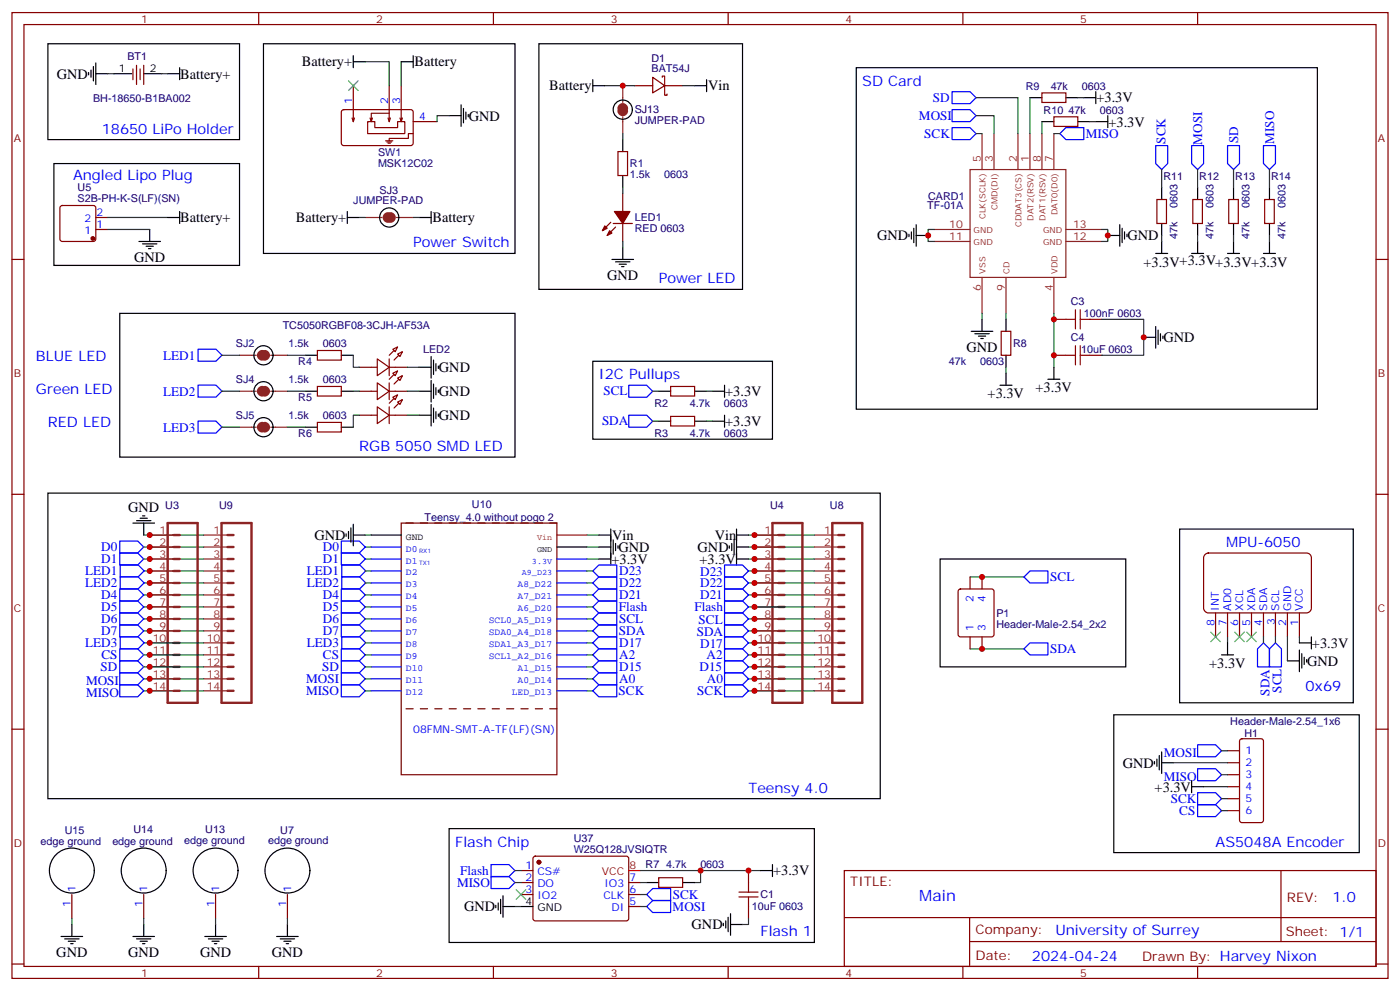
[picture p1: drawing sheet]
<svg xmlns="http://www.w3.org/2000/svg" width="412mm" height="292mm" viewBox="0 0 412 292" stroke-linecap="round" stroke-linejoin="round" font-family="sans-serif">
<g fill="none" stroke="#870000" stroke-width=".35">
<path d="M3.5 3.7h405.4v284.3h-405.4zM7.1 7.2h398.2v277.3h-398.2zM40.2 19.2v5.7M42.3 19.2v5.7M76.2 3.7v3.5M145.3 3.7v3.5M214.5 3.7v3.5M283.6 3.7v3.5M352.8 3.7v3.5M39.2 20.3v3.2M41.3 20.3v3.2M187 25.2h5.3"/>
<path d="M192.3 22.8l3.5 2.4-3.5 2.1zM195.1 22.8v-.4h.7v2.8M195.8 25.2v2.8h.7v-.3M195.8 25.2h5.3M306.9 27.3h7.1v2.9h-7.1zM310.4 34.4h7.1v2.8h-7.1zM182 44.6h2.9v7.1h-2.9zM183.4 57v5.3M340.8 58.7h2.8v7.1h-2.8zM351.4 58.7h2.8v7.1h-2.8zM361.9 58.7h2.9v7.1h-2.9zM372.5 58.7h2.9v7.1h-2.9z"/>
<path d="M3.5 76.4h3.6M179.9 65.4l-2.5 2.5M180.6 65.8h5.7M181.3 66.9l-2.4 2.4M183.4 65.8v5.3M405.3 76.4h3.6M294.9 97.5h2.8v7.1h-2.8zM310.4 94h3.6M321 94h3.6M197.6 113.8h7v2.8h-7zM310.4 104.6h3.6M321 104.6h3.6"/>
<path d="M197.6 122.6h7v2.8h-7zM3.5 145.5h3.6M405.3 145.5h3.6M282.5 173.6l.4-.2h9.2l.5 .2 .2 .5v12.7l-.2 .5-.5 .2h-9.2l-.5-.2-.2-.5v-12.7zM285.8 169.9v3.5M289.3 169.9v3.5M285.8 187.5v3.5M289.3 187.5v3.5M3.5 214.7h3.6M365.4 217.7l.4-.2h5.7l.6 .4 .1 23.6-.5 .6-5.9 .1-.6-.5-.1-23.5zM405.3 214.7h3.6M361.6 221h3.5"/>
<path d="M361.6 224.5h3.5M361.6 228.1h3.5M361.6 231.6h3.5M361.6 235.1h3.5M361.6 238.7h3.5M248.7 256.3h156.6v28.2h-156.6zM377.3 256.3v20.9M21.2 263.3v7.1M42.3 263.3v7.1M63.5 263.3v7.1M84.7 263.3v7.1M248.7 270.1h156.5"/>
<path d="M285.6 277.2h119.6M285.6 270.1v14.2M3.5 283.8h3.6M76.2 284.5v3.5M145.3 284.5v3.5M214.5 284.5v3.5M283.6 284.5v3.5M352.8 284.5v3.5M405.3 283.8h3.6"/>
</g>
<g fill="none" stroke="#00f" stroke-width=".35">
<path d="M280.5 27h5.3l1.7 1.8-1.7 1.7h-5.3zM280.5 32.3h5.3l1.7 1.7-1.7 1.8h-5.3zM280.5 37.6h5.3l1.7 1.7-1.7 1.8h-5.3zM314 37.6h5.3v3.5h-5.3l-1.8-1.8zM340.4 42.9h3.6v5.3l-1.8 1.7-1.8-1.7zM351 42.9h3.5v5.3l-1.7 1.7-1.8-1.7zM361.6 42.9h3.5v5.3l-1.7 1.7-1.8-1.7zM372.2 42.9h3.5v5.3l-1.8 1.7-1.7-1.7zM185.2 113.4h5.3l1.8 1.8-1.8 1.7h-5.3zM185.2 122.2h5.3l1.8 1.8-1.8 1.8h-5.3zM35.3 159.3h5.3l1.7 1.7-1.7 1.8h-5.3zM100.5 159.3h5.3l1.8 1.7-1.8 1.8h-5.3z"/>
<path d="M35.3 162.8h5.3l1.7 1.8-1.7 1.7h-5.3zM35.3 176.9h5.3l1.7 1.8-1.7 1.7h-5.3zM35.3 173.4h5.3l1.7 1.8-1.7 1.7h-5.3zM100.5 162.8h5.3l1.8 1.8-1.8 1.7h-5.3zM100.5 176.9h5.3l1.8 1.8-1.8 1.7h-5.3zM100.7 169.8h5.3l1.7 1.8-1.7 1.8h-5.3zM100.7 166.3h5.3l1.7 1.8-1.7 1.7h-5.3zM109.4 178.7h8.8M109.4 175.2h8.8M109.4 171.6h8.8M109.4 168.1h8.8M109.4 164.6h8.8"/>
<path d="M109.4 161h8.8M164 178.7h8.9M164 175.2h8.9M164 171.6h8.9M164 168.1h8.9M164 164.6h8.9M174.6 168.1l1.8-1.8h5.3v3.6h-5.3zM213.4 166.3h5.3l1.8 1.8-1.8 1.8h-5.3zM303.4 168.1h5.3v3.5h-5.3l-1.8-1.7zM35.3 191h5.3l1.7 1.8-1.7 1.8h-5.3zM35.3 184h5.3l1.7 1.7-1.7 1.8h-5.3zM35.3 180.4h5.3l1.7 1.8-1.7 1.8h-5.3z"/>
<path d="M35.3 198.1h5.3l1.7 1.7-1.7 1.8h-5.3zM100.5 180.4h5.3l1.8 1.8-1.8 1.8h-5.3zM100.5 184h5.3l1.8 1.7-1.8 1.8h-5.3zM100.5 191h5.3l1.8 1.8-1.8 1.8h-5.3zM100.5 198.1h5.3l1.8 1.7-1.8 1.8h-5.3zM100.7 187.5h5.3l1.7 1.7-1.7 1.8h-5.3zM109.4 192.8h8.8M109.4 189.3h8.8M109.4 185.7h8.8M109.4 182.2h8.8M109.4 196.3h8.8M109.4 199.8h8.8"/>
<path d="M164 192.8h8.9M164 189.3h8.9M164 185.7h8.9M164 182.2h8.9M164 196.3h8.9M164 199.8h8.9M174.6 199.8l1.8-1.7h5.3v3.5h-5.3zM174.6 192.8l1.8-1.8h5.3v3.6h-5.3zM174.6 189.3l1.8-1.8h5.3v3.5h-5.3zM174.6 185.7l1.8-1.7h5.3v3.5h-5.3zM174.6 182.2l1.8-1.8h5.3v3.6h-5.3zM213.4 191h5.3l1.8 1.8-1.8 1.8h-5.3z"/>
<path d="M213.4 187.5h5.3l1.8 1.8-1.8 1.7h-5.3zM213.4 184h5.3l1.8 1.7-1.8 1.8h-5.3zM213.4 180.4h5.3l1.8 1.8-1.8 1.8h-5.3zM301.6 191l1.8-1.7h5.3v3.5h-5.3zM35.3 201.6h5.3l1.7 1.8-1.7 1.7h-5.3zM100.5 201.6h5.3l1.8 1.8-1.8 1.7h-5.3zM109.4 203.4h8.8M164 203.4h8.9M174.6 203.4l1.8-1.8h5.3v3.5h-5.3zM213.4 201.6h5.3l1.8 1.8-1.8 1.7h-5.3zM352.8 219.3h5.3l1.7 1.7-1.7 1.8h-5.3zM352.8 226.3h5.3l1.7 1.8-1.7 1.7h-5.3z"/>
<path d="M352.8 233.4h5.3l1.7 1.7-1.7 1.8h-5.3zM352.8 236.9h5.3l1.7 1.8-1.7 1.7h-5.3z"/>
</g>
<g fill="none" stroke="#008700" stroke-width=".35">
<path d="M31.7 21.7h1.8M47.6 21.7h1.8M178.2 25.2h8.8M183.4 39.3v1.8M201.1 25.2h3.5M287.5 34h5.3v5.3M287.5 28.8h12.4v10.5M287.5 39.3h1.8M303.4 28.8v10.5M306.9 35.8v3.5M310.4 39.3h1.8M317.5 28.8h1.8"/>
<path d="M321 35.8h1.8M183.4 55.2v1.8M342.2 49.9v5.3M352.8 49.9v5.3M363.4 49.9v5.3M373.9 49.9v5.3M183.4 71.1v1.7M275.2 67.6h-1.8v3.5h1.8M324.6 67.6h1.7v3.5h-1.7M342.2 69.3v1.8M352.8 69.3v1.8M363.4 69.3v1.8"/>
<path d="M373.9 69.3v1.8M289.3 92.3v1.7M296.3 92.3v1.7M310.4 92.3v15.8M324.6 94h12.3v10.6h-12.3M192.3 115.2h1.7M208.1 115.2h1.8M296.3 108.1v1.8M192.3 124h1.7M208.1 124h1.8M42.3 157.5h17.7M107.6 157.5h1.8"/>
<path d="M172.9 157.5h3.5M220.5 157.5h19.4M42.3 178.7h17.7M42.3 175.2h17.7M42.3 171.6h17.7M42.3 168.1h17.7M42.3 164.6h17.7M42.3 161h17.7M107.6 164.6h1.8M107.6 161h1.8M107.6 171.6h1.8M107.6 168.1h1.8"/>
<path d="M107.6 178.7h1.8M172.9 164.6h3.5M172.9 161h3.5M172.9 175.2h1.7M172.9 171.6h1.7M172.9 168.1h1.7M220.5 175.2h19.4M220.5 171.6h19.4M220.5 168.1h19.4M220.5 164.6h19.4M220.5 161h19.4M285.8 169.9h15.8"/>
<path d="M42.3 199.8h17.7M42.3 185.7h17.7M42.3 182.2h17.7M107.6 182.2h1.8M107.6 185.7h1.8M107.6 199.8h1.8M172.9 182.2h1.7M172.9 185.7h1.7M172.9 189.3h1.7M172.9 192.8h1.7M220.5 199.8h19.4M220.5 196.3h19.4"/>
<path d="M220.5 192.8h19.4M220.5 189.3h19.4M220.5 185.7h19.4M220.5 182.2h19.4M285.8 191h15.8M361.6 187.5v1.8M42.3 203.4h17.7M107.6 203.4h1.8M172.9 203.4h1.7M220.5 203.4h19.4M345.7 224.5h15.9M354.5 231.6h7.1"/>
<path d="M359.8 221h1.8M359.8 228.1h1.8M359.8 235.1h1.8M359.8 238.7h1.8M21.2 270.4v1.8M42.3 270.4v1.8M63.5 270.4v1.8M84.7 270.4v1.8"/>
</g>
<g fill="none" stroke="#8c2424" stroke-width=".71">
<path d="M49.4 154h8.8v52.9h-8.8zM51.2 157.5h1.7M65.3 154h8.8v52.9h-8.8zM67 157.5h1.8M227.5 154h8.9v52.9h-8.9zM229.3 157.5h1.8M245.2 154h8.8v52.9h-8.8zM246.9 157.5h1.8M51.2 164.6h1.7M51.2 161h1.7M51.2 171.6h1.7M51.2 168.1h1.7"/>
<path d="M51.2 175.2h1.7M51.2 178.7h1.7M67 164.6h1.8M67 161h1.8M67 171.6h1.8M67 168.1h1.8M67 175.2h1.8M67 178.7h1.8M229.3 164.6h1.8M229.3 161h1.8M229.3 171.6h1.8M229.3 168.1h1.8"/>
<path d="M229.3 175.2h1.8M229.3 178.7h1.8M246.9 164.6h1.8M246.9 161h1.8M246.9 171.6h1.8M246.9 168.1h1.8M246.9 175.2h1.8M246.9 178.7h1.8M51.2 182.2h1.7M51.2 185.7h1.7M51.2 189.3h1.7M51.2 192.8h1.7"/>
<path d="M51.2 196.3h1.7M51.2 199.8h1.7M67 182.2h1.8M67 185.7h1.8M67 189.3h1.8M67 192.8h1.8M67 196.3h1.8M67 199.8h1.8M229.3 182.2h1.8M229.3 185.7h1.8M229.3 189.3h1.8M229.3 192.8h1.8"/>
<path d="M229.3 196.3h1.8M229.3 199.8h1.8M246.9 182.2h1.8M246.9 185.7h1.8M246.9 189.3h1.8M246.9 192.8h1.8M246.9 196.3h1.8M246.9 199.8h1.8M51.2 203.4h1.7M67 203.4h1.8M229.3 203.4h1.8M246.9 203.4h1.8"/>
</g>
<g fill="none" stroke="#8c2424" stroke-width=".35">
<path d="M183.4 25.2v5M183.4 34.4v4.9M289.3 39.3v10.6M292.8 39.3v10.6M299.9 39.3v10.6M303.4 39.3v10.6M306.9 39.3v10.6M310.4 39.3v10.6M285.8 49.9h28.2v31.8h-28.2zM275.2 67.6h10.6M275.2 71.1h10.6M314 67.6h10.6"/>
<path d="M314 71.1h10.6M289.3 81.7v10.6M296.3 81.7v10.6M310.4 81.7v10.6M44.1 157.5h7.1M60 157.5h7M222.2 157.5h7.1M239.9 157.5h7M44.1 161h7.1M44.1 164.6h7.1M44.1 168.1h7.1M44.1 171.6h7.1"/>
<path d="M44.1 175.2h7.1M44.1 178.7h7.1M60 161h7M60 164.6h7M60 168.1h7M60 171.6h7M60 175.2h7M60 178.7h7M222.2 161h7.1M222.2 164.6h7.1M222.2 168.1h7.1M222.2 171.6h7.1"/>
<path d="M222.2 175.2h7.1M222.2 178.7h7.1M239.9 161h7M239.9 164.6h7M239.9 168.1h7M239.9 171.6h7M239.9 175.2h7M239.9 178.7h7M44.1 182.2h7.1M44.1 185.7h7.1M44.1 189.3h7.1M44.1 192.8h7.1"/>
<path d="M44.1 196.3h7.1M44.1 199.8h7.1M60 182.2h7M60 185.7h7M60 189.3h7M60 192.8h7M60 196.3h7M60 199.8h7M222.2 182.2h7.1M222.2 185.7h7.1M222.2 189.3h7.1M222.2 192.8h7.1"/>
<path d="M222.2 196.3h7.1M222.2 199.8h7.1M239.9 182.2h7M239.9 185.7h7M239.9 189.3h7M239.9 192.8h7M239.9 196.3h7M239.9 199.8h7M44.1 203.4h7.1M60 203.4h7M222.2 203.4h7.1M239.9 203.4h7"/>
</g>
<g fill="none" stroke="#000" stroke-width=".35">
<path d="M27.5 19.6v4.2M28.2 18.5v6.4M52.9 19.9v3.6M158.7 12.9h60v72.3h-60zM252.2 19.9h135.9v100.6h-135.9zM26.1 21.3v.7M26.8 20.6v2.2M28.2 21.7h3.5M33.5 21.7h5.3M42.3 21.7h5.3M49.4 21.7h3.5M204.6 25.2h3.5"/>
<path d="M208.1 23.5v3.5M303.4 28.8h3.5M306.9 35.8h3.5M314 28.8h3.5M317.5 35.8h3.5M319.3 28.8h3.5M322.8 35.8h3.5M322.8 27v3.5M326.3 34v3.6M183.4 41.1v3.5M183.4 51.7v3.5M342.2 55.2v3.5"/>
<path d="M352.8 55.2v3.5M363.4 55.2v3.5M373.9 55.2v3.5M102.3 64h3.5M102.3 62.3v3.5M123.5 64h3.5M127 62.3v3.5M180.3 76.4h6.3M181.3 77.1h4.3M182.4 77.8h2.1M183.1 78.5h.7M183.4 72.8v3.6"/>
<path d="M267.8 69v.7M268.5 68.3v2.1M269.2 67.2v4.2M269.9 69.3h3.5M269.9 66.1v6.4M326.3 69.3h3.5M329.8 66.1v6.4M330.6 67.2v4.2M331.3 68.3v2.1M332 69v.7M340.4 74.6h3.6M342.2 65.8v3.5"/>
<path d="M342.2 71.1v3.5M351 74.6h3.5M352.8 65.8v3.5M352.8 71.1v3.5M361.6 74.6h3.5M363.4 65.8v3.5M363.4 71.1v3.5M372.2 74.6h3.5M373.9 65.8v3.5M373.9 71.1v3.5M286.1 97.5h6.4M287.2 98.2h4.2"/>
<path d="M288.2 99h2.1M288.9 99.7h.7M289.3 94v3.5M296.3 94v3.5M336.9 99.3h3.5M340.4 96.1v6.4M341.1 97.2v4.2M341.8 98.2v2.2M342.5 99v.7M174.6 106.4h52.9v22.9h-52.9zM194 115.2h3.6M204.6 115.2h3.5"/>
<path d="M209.9 115.2h3.5M213.4 113.4v3.5M294.6 113.4h3.5M296.3 104.6v3.5M296.3 109.9v3.5M308.7 111.7h3.5M310.4 108.1v3.6M194 124h3.6M204.6 124h3.5M209.9 124h3.5M213.4 122.2v3.6M14.1 145.2h245.2v89.9h-245.2z"/>
<path d="M39.2 154h6.3M40.2 153.3h4.2M41.3 152.6h2.1M42 151.9h.7M42.3 154v3.5M102 157.2v.7M102.7 156.5v2.1M103.4 155.4v4.2M104.1 157.5h3.5M104.1 154.3v6.4M109.4 157.5h8.8M176.4 157.5h3.5"/>
<path d="M179.9 155.8v10.5M180.6 158.9v4.3M181.3 160v2.1M215.5 160v2.1M216.3 158.9v4.3M217 155.8v10.5M217 157.5h3.5M164 161h8.9M176.4 164.6h3.5M176.4 161h3.5M182 160.7v.7M214.8 160.7v.7"/>
<path d="M217 164.6h3.5M217 161h3.5M328.1 210.4h72.3v40.6h-72.3zM340.1 224.2v.7M340.8 223.5v2.1M341.5 222.4v4.3M342.2 221.4v6.3M342.2 224.5h3.5M351 231.6h3.5M351 229.8v3.6M18 275.7h6.3M19 276.4h4.3"/>
<path d="M20.1 277.1h2.1M20.8 277.8h.7M21.2 272.2v3.5M39.2 275.7h6.3M40.2 276.4h4.2M41.3 277.1h2.1M42 277.8h.7M42.3 272.2v3.5M60.3 275.7h6.4M61.4 276.4h4.2M62.4 277.1h2.2M63.1 277.8h.8"/>
<path d="M63.5 272.2v3.5M81.5 275.7h6.3M82.5 276.4h4.3M83.6 277.1h2.1M84.3 277.8h.7M84.7 272.2v3.5"/>
<circle cx="183.4" cy="32.3" r="2.82"/>
<circle cx="21.2" cy="256.3" r="6.6"/>
<circle cx="42.3" cy="256.3" r="6.6"/>
<circle cx="63.5" cy="256.3" r="6.6"/>
<circle cx="84.7" cy="256.3" r="6.6"/>
</g>
<path d="M164 154h-45.8M164 208.7h-45.8" fill="none" stroke="#600" stroke-width=".35" stroke-dasharray="2.1 2.1"/>
<path d="M118.2 154h45.8v74.1h-45.8z" fill="none" stroke="#600" stroke-width=".35"/>
<path d="M164 157.5h8.9" fill="none" stroke="#f00" stroke-width=".35"/>
<g fill="#870000" stroke="#870000" stroke-width=".35">
<path d="M179.6 67.9l.7 .7-1.4 .7z"/>
<path d="M178.2 66.5l.7 .7-1.5 .7z"/>
<path d="M181 62.3h4.6l-2.2 3.5z"/>
</g>
<path d="M182.7 31.9a.71 .71 0 0 1 .7-.7 .71 .71 0 0 1 .7 .7M182.7 32.6a.71 .71 0 0 0 .7 .7 .71 .71 0 0 0 .7-.7" fill="none" stroke="#8c2424" stroke-width="1.8"/>
<path d="M314 94h2.8M316.8 91.2v5.6M318.2 91.2v5.6M318.2 94h2.8M314 104.6h2.8M316.8 101.8v5.6M318.2 104.6h2.8M318.2 101.8v5.6" fill="none" stroke="#a10000" stroke-width=".35"/>
<path d="M354.9 163.4l1.1-.6h28.9a1.41 1.41 0 0 1 1.4 1.4v14.8a1.51 1.51 0 0 1-1.4 1.4h-28.9a1.51 1.51 0 0 1-1.5-1.4v-14.8z" fill="#fff" stroke="#800000" stroke-width=".35"/>
<g fill="none" stroke="#870000" stroke-width=".35">
<path d="M100.8 32.5l.4-.2h20.1l.4 .7-.1 9.4-.6 .5-20-.1-.5-.6v-9.2zM103.7 34.7l.4 1.1M104.1 25.2v10.6M104.4 34.7l-.3 1.1M108.3 35.8h2.1v1.8h6.7v-1.8h2.1v3.5h-10.9zM109 34.7l.4 1.1M114.3 34.7l.4 1.1M114.7 33.3h-5.3v2.5l.3-1.1M114.7 25.2v10.6M115 34.7l-.3 1.1M117.8 34.7l.4 1.1M118.2 25.2v10.6l.3-1.1"/>
<path d="M121.7 39.3h-1.4v1.4h-5.6v.8M121.7 35.8h7.1M113.6 41.5h2.1M113.9 41.8h1.5M114.3 42.2h.7M17.9 60.7l.4-.2h9.2l.5 .2 .2 .5v9.2l-.2 .5-.5 .2h-9.2l-.5-.2-.2-.5v-9.2zM28.2 67.6h3.5M28.2 64h3.5M93.5 103.2h7v2.8h-7zM93.5 113.8h7v2.8h-7zM105.8 108.1h5.3M105.8 115.2h5.3"/>
<path d="M111.1 119.8l3.6 2.4-3.6 2.5zM111.1 105.7l3.6 2.4-3.6 2.5zM111.1 112.7l3.6 2.5-3.6 2.5zM114.7 105.7v4.9M114.7 112.7v5M114.7 119.8v4.9M114.7 108.1h5.2M114.7 115.2h5.2M115.7 116.9l1.4-.7-.7 1.5zM115.7 102.8l1.4-.7-.7 1.4zM115.7 109.9l1.4-.7-.7 1.4zM117.1 118.4l1.4-.7-.7 1.4z"/>
<path d="M117.1 104.2l1.4-.7-.7 1.5zM117.1 111.3l1.4-.7-.7 1.4zM93.5 124.4h7v2.8h-7zM105.8 122.2h5.3M114.7 122.2h5.2M358.1 180.4v7.1M361.6 180.4v7.1M365.1 180.4v7.1M368.7 180.4v7.1M372.2 180.4v7.1M375.7 180.4v7.1M379.2 180.4v7.1"/>
<path d="M382.8 180.4v7.1M153.5 256.3h3.5M153.5 259.8h3.5M157.2 252.3l.5-.2h27.1l.4 .7-.1 17.9-.6 .4-27.1-.1-.4-.6v-17.6zM185.2 259.8h3.5M194 258.4h7.1v2.8h-7.1zM220.5 256.3v3.5M153.5 263.3h3.5M185.2 263.3h3.5M185.2 266.9h3.5M220.5 266.9v3.5"/>
</g>
<g fill="none" stroke="#000" stroke-width=".35">
<path d="M14.1 12.9h56.5v28.2h-56.5zM77.6 12.9h74.1v61.7h-74.1zM104.1 18.2h3.5M104.1 16.4v3.5M118.2 18.2h3.5M121.7 16.4v3.5M132.3 34h3.5M135.8 30.9v6.3M136.5 31.9v4.3M137.2 33v2.1M137.9 33.7v.7M174.6 25.2h3.6"/>
<path d="M174.6 23.5v3.5M15.9 48.2h54.7v29.9h-54.7zM40.9 71.1h6.4M42 71.8h4.2M43 72.5h2.2M43.7 73.2h.7M44.1 67.6v3.5M49.4 64h3.5M52.9 62.3v3.5M35.3 92.3h116.4v42.3h-116.4zM90 115.2h3.5M90 104.6h3.5"/>
<path d="M100.5 115.2h3.6M100.5 104.6h3.6M123.5 115.2h3.5M123.5 108.1h3.5M127 105v6.3M127 112v6.4M127 119.1v6.3M127.7 106v4.2M127.7 113.1v4.2M128.4 107.1v2.1M128.4 114.1v2.1M129.1 107.8v.7"/>
<path d="M129.1 114.8v.7M90 125.8h3.5M100.5 125.8h3.6M123.5 122.2h3.5M127.7 120.1v4.3M128.4 121.2v2.1M129.1 121.9v.7M347.5 155.8h51.1v51.1h-51.1zM276.9 164.6h54.7v31.7h-54.7zM359.8 192.8h3.6M361.6 189.3v3.5M379.2 194.6h3.6"/>
<path d="M382.8 191.4v6.3M382.8 189.3h3.5M383.5 192.4v4.3M384.2 193.5v2.1M384.9 194.2v.7M386.3 187.5v3.5M132.3 243.9h107.6v33.6h-107.6zM190.5 259.8h3.5M201.1 259.8h3.5M224 256.3h3.5M227.5 254.5v3.6M146 266.5v.7"/>
<path d="M146.8 265.8v2.1M147.5 264.8v4.2M148.2 266.9h3.5M148.2 263.7v6.4M153.5 266.9h3.5M213.1 271.8v.7M213.8 271.1v2.1M214.5 270.1v4.2M215.2 272.2h3.5M215.2 269v6.3"/>
<circle cx="114.7" cy="64" r="2.82"/>
<circle cx="77.6" cy="115.2" r="2.82"/>
<circle cx="77.6" cy="104.6" r="2.82"/>
<circle cx="77.6" cy="125.8" r="2.82"/>
</g>
<g fill="none" stroke="#00f" stroke-width=".35">
<path d="M58.3 102.8h5.3l1.8 1.8-1.8 1.7h-5.3zM58.3 113.4h5.3l1.8 1.8-1.8 1.7h-5.3zM58.3 124h5.3l1.8 1.7-1.8 1.8h-5.3zM35.4 166.3h5.3l1.8 1.8-1.8 1.7h-5.3zM35.4 169.8h5.3l1.8 1.8-1.8 1.8h-5.3zM100.5 173.4h5.3l1.8 1.8-1.8 1.7h-5.3zM174.6 171.6l1.8-1.7h5.3v3.5h-5.3zM174.6 175.2l1.8-1.8h5.3v3.5h-5.3zM174.6 178.7l1.8-1.8h5.3v3.5h-5.3zM213.4 173.4h5.3l1.8 1.8-1.8 1.7h-5.3zM213.4 169.9h5.3l1.8 1.7-1.8 1.8h-5.3zM213.4 176.9h5.3l1.8 1.8-1.8 1.7h-5.3z"/>
<path d="M35.3 194.6h5.3l1.7 1.7-1.7 1.8h-5.3zM35.4 187.5h5.3l1.8 1.7-1.8 1.8h-5.3zM100.5 194.6h5.3l1.8 1.7-1.8 1.8h-5.3zM174.6 196.3l1.8-1.7h5.3v3.5h-5.3zM213.4 198.1h5.3l1.8 1.7-1.8 1.8h-5.3zM213.4 194.6h5.3l1.8 1.7-1.8 1.8h-5.3zM370.4 191l1.8-1.7 1.7 1.7v5.3h-3.5zM375.7 189.3l1.8 1.7v5.3h-3.6v-5.3zM144.6 254.5h5.3l1.8 1.8-1.8 1.8h-5.3zM144.6 258.1h5.3l1.8 1.7-1.8 1.8h-5.3zM190.5 266.9l1.8-1.8h5.3v3.5h-5.3zM190.5 263.3l1.8-1.7h5.3v3.5h-5.3z"/>
</g>
<g fill="none" stroke="#008700" stroke-width=".35">
<path d="M107.6 18.2h7.1v7M118.2 18.2v7M132.3 34h-3.5v1.8M31.7 64h17.7M31.7 67.6h12.4M105.8 64h1.8M121.7 64h1.8M65.3 115.2h5.3M65.3 104.6h5.3M84.7 104.6h5.3M84.7 115.2h5.3M104.1 104.6v3.5h1.7"/>
<path d="M104.1 115.2h1.7M119.9 108.1h3.6M119.9 115.2h3.6M65.3 125.8h5.3M84.7 125.8h5.3M105.8 122.2h-1.7v3.6M119.9 122.2h3.6M107.6 175.2h1.8M172.9 178.7h1.7M220.5 178.7h19.4M42.3 192.8h17.7M42.3 196.3h17.7"/>
<path d="M42.3 189.3h17.7M107.6 189.3h1.8M107.6 196.3h1.8M107.6 192.8h1.8M172.9 199.8h1.7M172.9 196.3h1.7M372.2 187.5v1.8M375.7 187.5v1.8M379.2 187.5v7.1M382.8 187.5v1.8M151.7 256.3h1.8M151.7 259.8h1.8"/>
<path d="M188.7 256.3h35.3M188.7 259.8h1.8M206.4 256.3v3.5h-1.8M151.7 266.9h1.8M188.7 266.9h1.8M188.7 263.3h1.8M220.5 270.4v1.8h-1.8"/>
</g>
<path d="M102.7 23.8l2.8 2.8M105.5 23.8l-2.8 2.8M356.7 186.1l2.8 2.8M359.5 186.1l-2.8 2.8M363.7 186.1l2.8 2.8M366.5 186.1l-2.8 2.8M367.2 186.1l2.9 2.8M370.1 186.1l-2.9 2.8M152 261.9l2.9 2.9M154.9 261.9l-2.9 2.9" fill="none" stroke="#3c3" stroke-width=".35"/>
<path d="M114.3 63.3a.71 .71 0 0 0-.7 .7 .71 .71 0 0 0 .7 .7M115 63.3a.71 .71 0 0 1 .7 .7 .71 .71 0 0 1-.7 .7M77.3 103.9a.71 .71 0 0 0-.7 .7 .71 .71 0 0 0 .7 .7M77.3 114.5a.71 .71 0 0 0-.7 .7 .71 .71 0 0 0 .7 .7M78 103.9a.71 .71 0 0 1 .7 .7 .71 .71 0 0 1-.7 .7M78 114.5a.71 .71 0 0 1 .7 .7 .71 .71 0 0 1-.7 .7M77.3 125.1a.71 .71 0 0 0-.7 .7 .71 .71 0 0 0 .7 .7M78 125.1a.71 .71 0 0 1 .7 .7 .71 .71 0 0 1-.7 .7" fill="none" stroke="#8c2424" stroke-width="1.8"/>
<path d="M107.6 64h4.9M116.8 64h4.9M70.6 104.6h4.9M70.6 115.2h4.9M79.7 104.6h5M79.7 115.2h5M70.6 125.8h4.9M79.7 125.8h5" fill="none" stroke="#8c2424" stroke-width=".35"/>
<g fill="#870000" stroke="#870000" stroke-width=".35">
<path d="M116.1 120.1l1.4-1.4z"/>
<path d="M114.7 118.7l1.4-1.4z"/>
<path d="M116.1 106l1.4-1.4z"/>
<path d="M116.1 103.2l-1.4 1.4z"/>
<path d="M116.1 110.2l-1.4 1.5z"/>
<path d="M116.1 113.1l1.4-1.4z"/>
<circle cx="158.7" cy="253.8" r=".53"/>
<circle cx="27.3" cy="70.2" r=".53"/>
</g>
<path d="M185.2 256.3h3.5" fill="none" stroke="#f00" stroke-width=".35"/>
<path d="M220.5 259.8v2.8M217.7 264.1h5.6M217.7 262.6h5.6M220.5 264.1v2.8" fill="none" stroke="#a10000" stroke-width=".35"/>
<g fill="#c00">
<circle cx="222.3" cy="157.5" r=".88"/>
<circle cx="222.3" cy="161" r=".88"/>
<circle cx="222.3" cy="164.6" r=".88"/>
<circle cx="222.3" cy="168.1" r=".88"/>
<circle cx="222.3" cy="171.6" r=".88"/>
<circle cx="222.3" cy="175.2" r=".88"/>
<circle cx="222.3" cy="182.2" r=".88"/>
<circle cx="222.3" cy="185.7" r=".88"/>
<circle cx="222.3" cy="189.3" r=".88"/>
<circle cx="222.3" cy="192.8" r=".88"/>
<circle cx="222.3" cy="196.3" r=".88"/>
<circle cx="222.3" cy="199.8" r=".88"/>
<circle cx="222.3" cy="203.4" r=".88"/>
<circle cx="44.1" cy="157.5" r=".88"/>
<circle cx="44.1" cy="161" r=".88"/>
<circle cx="44.1" cy="164.6" r=".88"/>
<circle cx="44.1" cy="168.1" r=".88"/>
<circle cx="44.1" cy="171.6" r=".88"/>
<circle cx="44.1" cy="175.2" r=".88"/>
<circle cx="44.1" cy="178.7" r=".88"/>
<circle cx="44.1" cy="182.2" r=".88"/>
<circle cx="44.1" cy="185.7" r=".88"/>
<circle cx="44.1" cy="199.8" r=".88"/>
<circle cx="44.1" cy="203.4" r=".88"/>
<circle cx="289.3" cy="169.9" r=".88"/>
<circle cx="289.3" cy="191" r=".88"/>
<circle cx="183.4" cy="25.2" r=".88"/>
<circle cx="326.3" cy="69.3" r=".88"/>
<circle cx="273.4" cy="69.3" r=".88"/>
<circle cx="310.4" cy="94" r=".88"/>
<circle cx="336.9" cy="99.3" r=".88"/>
<circle cx="310.4" cy="104.6" r=".88"/>
<circle cx="44.1" cy="189.3" r=".88"/>
<circle cx="222.3" cy="178.7" r=".88"/>
<circle cx="220.5" cy="256.3" r=".88"/>
<circle cx="206.4" cy="256.3" r=".88"/>
<circle cx="44.1" cy="192.8" r=".88"/>
<circle cx="44.1" cy="196.3" r=".88"/>
</g>
<text font-size="4.6" fill="#00f" x="270.8" y="265.3">Main</text>
<g font-size="4.2">
<text x="16.8" y="23.1">GND</text>
<text x="53.1" y="23.1">Battery+</text>
<text x="88.9" y="19.6">Battery+</text>
<text x="122.1" y="19.6">Battery</text>
<text x="161.8" y="26.6">Battery</text>
<text x="208.6" y="26.6">Vin</text>
<text x="138.1" y="35.5">GND</text>
<text x="323" y="30.1">+3.3V</text>
<text x="326.5" y="37.2">+3.3V</text>
<text x="53.1" y="65.5">Battery+</text>
<text x="87.2" y="65.4">Battery+</text>
<text x="127.4" y="65.4">Battery</text>
<text x="258.4" y="70.8">GND</text>
<text x="332.1" y="70.8">GND</text>
<text x="39.5" y="77.2">GND</text>
<text x="178.9" y="82.4">GND</text>
<text x="336.8" y="78.6">+3.3V+3.3V+3.3V+3.3V</text>
<text x="342.7" y="100.7">GND</text>
<text x="284.7" y="103.6">GND</text>
<text x="129.3" y="109.6">GND</text>
<text x="129.3" y="116.6">GND</text>
<text x="213.6" y="116.6">+3.3V</text>
<text x="290.9" y="117.3">+3.3V</text>
<text x="305" y="115.5">+3.3V</text>
<text x="129.3" y="123.7">GND</text>
<text x="213.6" y="125.4">+3.3V</text>
<text x="37.7" y="150.8">GND</text>
<text x="92.6" y="158.9">GND</text>
<text x="180.3" y="158.9">Vin</text>
<text x="210.6" y="159">Vin</text>
<text x="180.1" y="166">+3.3V</text>
<text x="182.2" y="162.4">GND</text>
<text x="205.5" y="162.5">GND</text>
<text x="206" y="166">+3.3V</text>
<text x="386.5" y="190.7">+3.3V</text>
<text x="356.2" y="196.7">+3.3V</text>
<text x="385.1" y="196">GND</text>
<text x="330.7" y="226">GND</text>
<text x="340.1" y="233.1">+3.3V</text>
<text x="227.7" y="257.7">+3.3V</text>
<text x="136.7" y="268.3">GND</text>
<text x="203.7" y="273.6">GND</text>
<text x="16.6" y="281.8">GND</text>
<text x="37.8" y="281.8">GND</text>
<text x="58.9" y="281.8">GND</text>
<text x="80.1" y="281.8">GND</text>
</g>
<g font-size="4.2" fill="#00f">
<text x="254" y="25.2">SD Card</text>
<text x="30" y="39.3">18650 LiPo Holder</text>
<text x="21.5" y="53.1">Angled Lipo Plug</text>
<text x="121.7" y="72.8">Power Switch</text>
<text x="194" y="83.4">Power LED</text>
<text x="10.6" y="106.4">BLUE LED</text>
<text x="176.4" y="111.7">I2C Pullups</text>
<text x="10.6" y="116.1">Green LED</text>
<text x="14.1" y="125.8">RED LED</text>
<text x="105.8" y="132.8">RGB 5050 SMD LED</text>
<text x="361.2" y="161">MPU-6050</text>
<text x="384.5" y="203.4">0x69</text>
<text x="220.5" y="233.4">Teensy 4.0</text>
<text x="134.1" y="249.2">Flash Chip</text>
<text x="358.1" y="249.2">AS5048A Encoder</text>
<text x="392.5" y="265.6">1.0</text>
<text x="224" y="275.7">Flash 1</text>
<text x="310.9" y="275.1">University of Surrey</text>
<text x="304" y="282.9">2024-04-24</text>
</g>
<g font-size="3.9" fill="#00f">
<text x="270.7" y="35.3">MOSI</text>
<text x="274.8" y="30">SD</text>
<text x="272.3" y="40.5">SCK</text>
<text x="319.8" y="40.7">MISO</text>
<text x="343.3" y="42.3" transform="rotate(-90 343.3 42.3)">SCK</text>
<text x="354.1" y="42.6" transform="rotate(-90 354.1 42.6)">MOSI</text>
<text x="364.7" y="42.2" transform="rotate(-90 364.7 42.2)">SD</text>
<text x="375.3" y="42.3" transform="rotate(-90 375.3 42.3)">MISO</text>
<text x="48" y="105.9">LED1</text>
<text x="48" y="116.5">LED2</text>
<text x="177.8" y="116.3">SCL</text>
<text x="177.3" y="125.2">SDA</text>
<text x="48" y="127">LED3</text>
<text x="29.8" y="165.8">D1</text>
<text x="29.8" y="162.3">D0</text>
<text x="95.1" y="165.8">D1</text>
<text x="95.1" y="162.3">D0</text>
<text x="25.1" y="169.4">LED1</text>
<text x="25.1" y="172.9">LED2</text>
<text x="90.4" y="172.9">LED2</text>
<text x="90.4" y="169.4">LED1</text>
<text x="182.4" y="169.4">D23</text>
<text x="182.4" y="172.9">D22</text>
<text x="206.2" y="169.5">D23</text>
<text x="206.2" y="172.8">D22</text>
<text x="309.4" y="171.1">SCL</text>
<text x="29.8" y="179.9">D5</text>
<text x="29.8" y="176.4">D4</text>
<text x="95.1" y="179.9">D5</text>
<text x="95.1" y="176.4">D4</text>
<text x="182.3" y="179.9">Flash</text>
<text x="182.4" y="176.5">D21</text>
<text x="204.6" y="180">Flash</text>
<text x="206.2" y="176.4">D21</text>
<text x="29.8" y="183.5">D6</text>
<text x="95.1" y="183.5">D6</text>
<text x="182.4" y="183.5">SCL</text>
<text x="205.8" y="183.6">SCL</text>
<text x="25.1" y="190.5">LED3</text>
<text x="29.8" y="187">D7</text>
<text x="90.4" y="190.5">LED3</text>
<text x="95.1" y="187">D7</text>
<text x="182.3" y="187">SDA</text>
<text x="182.4" y="190.5">D17</text>
<text x="205.2" y="187.1">SDA</text>
<text x="206.2" y="190.6">D17</text>
<text x="29.6" y="197.5">SD</text>
<text x="29.9" y="194">CS</text>
<text x="94.9" y="197.5">SD</text>
<text x="95.1" y="194">CS</text>
<text x="182.4" y="194.1">A2</text>
<text x="182.4" y="197.6">D15</text>
<text x="206.1" y="197.6">D15</text>
<text x="208.1" y="194.1">A2</text>
<text x="309.3" y="192.3">SDA</text>
<text x="25.3" y="201.6">MOSI</text>
<text x="90.2" y="201.1">MOSI</text>
<text x="182.4" y="201.1">A0</text>
<text x="208.2" y="201.1">A0</text>
<text x="377.5" y="203.9" transform="rotate(-90 377.5 203.9)">SCL</text>
<text x="25.3" y="205.1">MISO</text>
<text x="90.2" y="204.6">MISO</text>
<text x="182.2" y="204.6">SCK</text>
<text x="205.4" y="204.7">SCK</text>
<text x="373.9" y="204.8" transform="rotate(-90 373.9 204.8)">SDA</text>
<text x="342.8" y="222.8">MOSI</text>
<text x="342.8" y="229.8">MISO</text>
<text x="344.9" y="236.4">SCK</text>
<text x="347.4" y="239.9">CS</text>
<text x="135.6" y="257.6">Flash</text>
<text x="134.6" y="261.1">MISO</text>
<text x="198.1" y="268.2">MOSI</text>
<text x="198.2" y="264.5">SCK</text>
</g>
<g font-size="3.9" fill="#800">
<text x="250.5" y="260.9">TITLE:</text>
<text x="379.1" y="265.6">REV:</text>
<text x="287.4" y="275.1">Company:</text>
<text x="378.7" y="275.7">Sheet: 1/1</text>
<text x="287.4" y="282.8">Date:</text>
<text x="336.4" y="282.8">Drawn By: Harvey Nixon</text>
</g>
<g font-size="3.2" fill="#800">
<text x="41.6" y="6.7">1</text>
<text x="110.8" y="6.7">2</text>
<text x="179.9" y="6.7">3</text>
<text x="249.1" y="6.7">4</text>
<text x="318.2" y="6.7">5</text>
<text x="4.1" y="41.8">A</text>
<text x="405.9" y="41.8">A</text>
<text x="4.1" y="110.9">B</text>
<text x="405.9" y="110.9">B</text>
<text x="4.1" y="180.1">C</text>
<text x="405.9" y="180.1">C</text>
<text x="4.1" y="249.2">D</text>
<text x="405.9" y="249.2">D</text>
<text x="41.6" y="287.5">1</text>
<text x="110.8" y="287.5">2</text>
<text x="179.9" y="287.5">3</text>
<text x="249.1" y="287.5">4</text>
<text x="318.2" y="287.5">5</text>
</g>
<g font-size="3.2" fill="#000080">
<text x="37.5" y="17.6">BT1</text>
<text x="191.9" y="21.3">BAT54J</text>
<text x="191.9" y="18.2">D1</text>
<text x="27.4" y="29.9">BH-18650-B1BA002</text>
<text x="302.1" y="26.4">R9</text>
<text x="309.5" y="26.4">47k</text>
<text x="318.7" y="26.4">0603</text>
<text x="187" y="33.4">SJ13</text>
<text x="307.4" y="33.4">R10</text>
<text x="314.8" y="33.4">47k</text>
<text x="324" y="33.4">0603</text>
<text x="187" y="36.6">JUMPER-PAD</text>
<text x="111.4" y="45.9">SW1</text>
<text x="111.4" y="49">MSK12C02</text>
<text x="185.6" y="52.5">1.5k</text>
<text x="185.6" y="49.3">R1</text>
<text x="195.6" y="52.5">0603</text>
<text x="342.7" y="52.9">R11</text>
<text x="353.3" y="52.9">R12</text>
<text x="363.9" y="52.9">R13</text>
<text x="374.5" y="52.9">R14</text>
<text x="22.9" y="59.4">S2B-PH-K-S(LF)(SN)</text>
<text x="22.9" y="56.3">U5</text>
<text x="104.1" y="59.9">JUMPER-PAD</text>
<text x="111.8" y="57">SJ3</text>
<text x="273.4" y="58.7">CARD1</text>
<text x="187" y="65.2">LED1</text>
<text x="273.2" y="61.6">TF-01A</text>
<text x="346.9" y="61.1" transform="rotate(-90 346.9 61.1)">0603</text>
<text x="357.5" y="61.1" transform="rotate(-90 357.5 61.1)">0603</text>
<text x="368.1" y="61.1" transform="rotate(-90 368.1 61.1)">0603</text>
<text x="378.7" y="61.1" transform="rotate(-90 378.7 61.1)">0603</text>
<text x="187" y="68.4">RED 0603</text>
<text x="346.9" y="70.3" transform="rotate(-90 346.9 70.3)">47k</text>
<text x="357.5" y="70.3" transform="rotate(-90 357.5 70.3)">47k</text>
<text x="368.1" y="70.3" transform="rotate(-90 368.1 70.3)">47k</text>
<text x="378.7" y="70.3" transform="rotate(-90 378.7 70.3)">47k</text>
<text x="315.4" y="89.9">C3</text>
<text x="319.3" y="93.4">100nF 0603</text>
<text x="83.3" y="96.9">TC5050RGBF08-3CJH-AF53A</text>
<text x="315.4" y="100.4">C4</text>
<text x="69.5" y="102.2">SJ2</text>
<text x="85" y="102.2">1.5k</text>
<text x="87.9" y="107.5">R4</text>
<text x="95.1" y="102.2">0603</text>
<text x="124.6" y="104">LED2</text>
<text x="279.5" y="107.5">47k</text>
<text x="288.7" y="107.5">0603</text>
<text x="298.4" y="102.2">R8</text>
<text x="318.4" y="104">10uF 0603</text>
<text x="69.5" y="112.8">SJ4</text>
<text x="85" y="112.8">1.5k</text>
<text x="95.1" y="112.8">0603</text>
<text x="87.9" y="118.1">R5</text>
<text x="192.8" y="119.9">R2</text>
<text x="203.2" y="119.9">4.7k</text>
<text x="213.3" y="119.9">0603</text>
<text x="69.5" y="123.4">SJ5</text>
<text x="85" y="123.4">1.5k</text>
<text x="95.1" y="123.4">0603</text>
<text x="87.9" y="128.7">R6</text>
<text x="192.8" y="128.7">R3</text>
<text x="203.2" y="128.7">4.7k</text>
<text x="213.3" y="128.7">0603</text>
<text x="48.7" y="149.7">U3</text>
<text x="64.6" y="149.9">U9</text>
<text x="139" y="149.7">U10</text>
<text x="226.8" y="149.7">U4</text>
<text x="244.5" y="149.7">U8</text>
<text x="125.1" y="153.4">Teensy_4.0 without pogo 2</text>
<text x="293.5" y="184.8">Header-Male-2.54_2x2</text>
<text x="293.5" y="181.6">P1</text>
<text x="362.4" y="213.3">Header-Male-2.54_1x6</text>
<text x="366.5" y="216.9">H1</text>
<text x="19.1" y="245.4">U15</text>
<text x="39.3" y="245.1">U14</text>
<text x="60.5" y="245.1">U13</text>
<text x="82.6" y="245.4">U7</text>
<text x="11.9" y="248.6">edge ground</text>
<text x="33.1" y="248.6">edge ground</text>
<text x="54.3" y="248.6">edge ground</text>
<text x="79" y="248.6">edge ground</text>
<text x="169" y="251">W25Q128JVSIQTR</text>
<text x="169" y="247.8">U37</text>
<text x="190.2" y="255.7">R7</text>
<text x="196.2" y="255.7">4.7k</text>
<text x="206.3" y="255.7">0603</text>
<text x="221.4" y="268">10uF 0603</text>
<text x="224" y="264.5">C1</text>
</g>
<g font-size="3.2">
<text x="35" y="21.3">1</text>
<text x="44.1" y="21.3">2</text>
<text x="154.8" y="266.5">4</text>
<text x="158.3" y="268.3">GND</text>
</g>
<g font-size="3.2" fill="#00f">
<text x="103.7" y="30.5" transform="rotate(-90 103.7 30.5)">1</text>
<text x="114.3" y="30.5" transform="rotate(-90 114.3 30.5)">2</text>
<text x="117.8" y="30.5" transform="rotate(-90 117.8 30.5)">3</text>
<text x="123.5" y="35.5">4</text>
<text x="24.9" y="65.4">2</text>
<text x="28.4" y="63.7">2</text>
<text x="24.9" y="69">1</text>
<text x="28.4" y="67.2">1</text>
<text x="286.8" y="177.2" transform="rotate(-90 286.8 177.2)">2</text>
<text x="290.3" y="177.2" transform="rotate(-90 290.3 177.2)">4</text>
<text x="359" y="179.9" transform="rotate(-90 359 179.9)">INT</text>
<text x="362.7" y="179.7" transform="rotate(-90 362.7 179.7)">AD0</text>
<text x="366.2" y="179.7" transform="rotate(-90 366.2 179.7)">XCL</text>
<text x="369.7" y="179.7" transform="rotate(-90 369.7 179.7)">XDA</text>
<text x="373.2" y="179.7" transform="rotate(-90 373.2 179.7)">SDA</text>
<text x="376.8" y="179.7" transform="rotate(-90 376.8 179.7)">SCL</text>
<text x="380.3" y="179.7" transform="rotate(-90 380.3 179.7)">GND</text>
<text x="383.8" y="179.7" transform="rotate(-90 383.8 179.7)">VCC</text>
<text x="286.8" y="185.7" transform="rotate(-90 286.8 185.7)">1</text>
<text x="290.3" y="185.7" transform="rotate(-90 290.3 185.7)">3</text>
<text x="357.7" y="184.2" transform="rotate(-90 357.7 184.2)">8</text>
<text x="361.2" y="184.2" transform="rotate(-90 361.2 184.2)">7</text>
<text x="364.8" y="184.2" transform="rotate(-90 364.8 184.2)">6</text>
<text x="368.3" y="184.2" transform="rotate(-90 368.3 184.2)">5</text>
<text x="371.8" y="184.2" transform="rotate(-90 371.8 184.2)">4</text>
<text x="375.5" y="184.1" transform="rotate(-90 375.5 184.1)">3</text>
<text x="378.9" y="184.2" transform="rotate(-90 378.9 184.2)">2</text>
<text x="382.4" y="184.2" transform="rotate(-90 382.4 184.2)">1</text>
<text x="121.7" y="215.7">08FMN-SMT-A-TF(LF)(SN)</text>
<text x="366.9" y="222.1">1</text>
<text x="366.9" y="225.6">2</text>
<text x="366.9" y="229.1">3</text>
<text x="366.9" y="232.7">4</text>
<text x="366.9" y="236.2">5</text>
<text x="366.9" y="239.7">6</text>
<text x="154.8" y="255.9">1</text>
<text x="158.3" y="257.7">CS#</text>
<text x="22.2" y="262.6" transform="rotate(-90 22.2 262.6)">1</text>
<text x="43.4" y="262.6" transform="rotate(-90 43.4 262.6)">1</text>
<text x="64.6" y="262.6" transform="rotate(-90 64.6 262.6)">1</text>
<text x="85.7" y="262.6" transform="rotate(-90 85.7 262.6)">1</text>
<text x="154.8" y="259.5">2</text>
<text x="154.8" y="263">3</text>
<text x="158.3" y="261.2">DO</text>
<text x="178.1" y="261.2">IO3</text>
<text x="185.4" y="263">6</text>
<text x="185.4" y="259.5">7</text>
<text x="20.8" y="267.1" transform="rotate(-90 20.8 267.1)">1</text>
<text x="42" y="267.1" transform="rotate(-90 42 267.1)">1</text>
<text x="63.1" y="267.1" transform="rotate(-90 63.1 267.1)">1</text>
<text x="84.3" y="267.1" transform="rotate(-90 84.3 267.1)">1</text>
<text x="158.3" y="264.8">IO2</text>
<text x="177.7" y="264.8">CLK</text>
<text x="180.1" y="268.3">DI</text>
<text x="185.4" y="266.5">5</text>
</g>
<g font-size="3.2" fill="#8d2323">
<text x="288.9" y="47.8" transform="rotate(-90 288.9 47.8)">5</text>
<text x="292.5" y="47.8" transform="rotate(-90 292.5 47.8)">3</text>
<text x="299.5" y="47.8" transform="rotate(-90 299.5 47.8)">2</text>
<text x="303" y="47.8" transform="rotate(-90 303 47.8)">1</text>
<text x="306.6" y="47.8" transform="rotate(-90 306.6 47.8)">8</text>
<text x="310.1" y="47.8" transform="rotate(-90 310.1 47.8)">7</text>
<text x="279.6" y="67.2">10</text>
<text x="279.6" y="70.7">11</text>
<text x="316.1" y="67.2">13</text>
<text x="316.1" y="70.7">12</text>
<text x="288.9" y="85.8" transform="rotate(-90 288.9 85.8)">6</text>
<text x="296" y="85.8" transform="rotate(-90 296 85.8)">9</text>
<text x="310.1" y="85.8" transform="rotate(-90 310.1 85.8)">4</text>
<text x="47" y="157.2">1</text>
<text x="47" y="160.7">2</text>
<text x="62.9" y="157.2">1</text>
<text x="62.9" y="160.7">2</text>
<text x="225.2" y="157.2">1</text>
<text x="225.2" y="160.7">2</text>
<text x="242.8" y="157.2">1</text>
<text x="242.8" y="160.7">2</text>
<text x="47" y="164.2">3</text>
<text x="47" y="167.7">4</text>
<text x="62.9" y="164.2">3</text>
<text x="62.9" y="167.7">4</text>
<text x="225.2" y="164.2">3</text>
<text x="225.2" y="167.7">4</text>
<text x="242.8" y="164.2">3</text>
<text x="242.8" y="167.7">4</text>
<text x="47" y="171.3">5</text>
<text x="62.9" y="171.3">5</text>
<text x="225.2" y="171.3">5</text>
<text x="242.8" y="171.3">5</text>
<text x="47" y="174.8">6</text>
<text x="47" y="178.3">7</text>
<text x="62.9" y="174.8">6</text>
<text x="62.9" y="178.3">7</text>
<text x="225.2" y="174.8">6</text>
<text x="225.2" y="178.3">7</text>
<text x="242.8" y="174.8">6</text>
<text x="242.8" y="178.3">7</text>
<text x="47" y="181.9">8</text>
<text x="47" y="185.4">9</text>
<text x="62.9" y="181.9">8</text>
<text x="62.9" y="185.4">9</text>
<text x="225.2" y="181.9">8</text>
<text x="225.2" y="185.4">9</text>
<text x="242.8" y="181.9">8</text>
<text x="242.8" y="185.4">9</text>
<text x="45" y="188.9">10</text>
<text x="60.9" y="188.9">10</text>
<text x="223.2" y="188.9">10</text>
<text x="240.8" y="188.9">10</text>
<text x="45" y="192.4">11</text>
<text x="45" y="196">12</text>
<text x="60.9" y="192.4">11</text>
<text x="60.9" y="196">12</text>
<text x="223.2" y="192.4">11</text>
<text x="223.2" y="196">12</text>
<text x="240.8" y="192.4">11</text>
<text x="240.8" y="196">12</text>
<text x="45" y="199.5">13</text>
<text x="45" y="203">14</text>
<text x="60.9" y="199.5">13</text>
<text x="60.9" y="203">14</text>
<text x="223.2" y="199.5">13</text>
<text x="223.2" y="203">14</text>
<text x="240.8" y="199.5">13</text>
<text x="240.8" y="203">14</text>
</g>
<g font-size="3.2" fill="#f00">
<text x="177.3" y="257.7">VCC</text>
<text x="185.4" y="255.9">8</text>
</g>
<text font-size="2.8" x="119.6" y="158.8">GND</text>
<g font-size="2.8" fill="#00f">
<text x="119.6" y="165.9">D1</text>
<text x="119.6" y="162.4">D0</text>
<text x="119.6" y="172.9">D3</text>
<text x="119.6" y="169.4">D2</text>
<text x="152.5" y="172.9">A8_D22</text>
<text x="119.6" y="176.5">D4</text>
<text x="152.5" y="176.5">A7_D21</text>
<text x="119.6" y="183.5">D6</text>
<text x="119.6" y="180">D5</text>
<text x="144" y="183.5">SCL0_A5_D19</text>
<text x="152.5" y="180">A6_D20</text>
<text x="119.6" y="190.6">D8</text>
<text x="119.6" y="187.1">D7</text>
<text x="144" y="187.1">SDA0_A4_D18</text>
<text x="144" y="190.6">SDA1_A3_D17</text>
<text x="119.6" y="194.1">D9</text>
<text x="119.6" y="197.6">D10</text>
<text x="144" y="194.1">SCL1_A2_D16</text>
<text x="152.5" y="197.6">A1_D15</text>
<text x="119.6" y="201.2">D11</text>
<text x="152.5" y="201.2">A0_D14</text>
<text x="119.6" y="204.7">D12</text>
<text x="150.8" y="204.7">LED_D13</text>
</g>
<g font-size="2.5" fill="#8d2323">
<text x="290.3" y="64.5" transform="rotate(-90 290.3 64.5)">CLK(SCLK)</text>
<text x="293.9" y="61.9" transform="rotate(-90 293.9 61.9)">CMD(DI)</text>
<text x="304.4" y="65" transform="rotate(-90 304.4 65)">DAT2(RSV)</text>
<text x="308" y="65" transform="rotate(-90 308 65)">DAT1(RSV)</text>
<text x="311.5" y="63.4" transform="rotate(-90 311.5 63.4)">DAT0(D0)</text>
<text x="286.8" y="68.6">GND</text>
<text x="300.9" y="66.9" transform="rotate(-90 300.9 66.9)">CDDAT3(CS)</text>
<text x="307.3" y="68.6">GND</text>
<text x="286.8" y="72.1">GND</text>
<text x="307.3" y="72.1">GND</text>
<text x="290.3" y="80.6" transform="rotate(-90 290.3 80.6)">VSS</text>
<text x="297.4" y="80.6" transform="rotate(-90 297.4 80.6)">CD</text>
<text x="311.5" y="80.6" transform="rotate(-90 311.5 80.6)">VDD</text>
</g>
<text font-size="2.5" fill="#f00" x="158.2" y="158.8">Vin</text>
<g font-size="2.5" fill="#00f">
<text x="156.7" y="165.9">3.3V</text>
<text x="153.7" y="169.4">A9_D23</text>
</g>
<text font-size="2.5" x="158.2" y="162.4">GND</text>
<g font-size="1.8" fill="#00f">
<text x="123.5" y="162.8">RX1</text>
<text x="123.5" y="166.3">TX1</text>
</g>
</svg>
